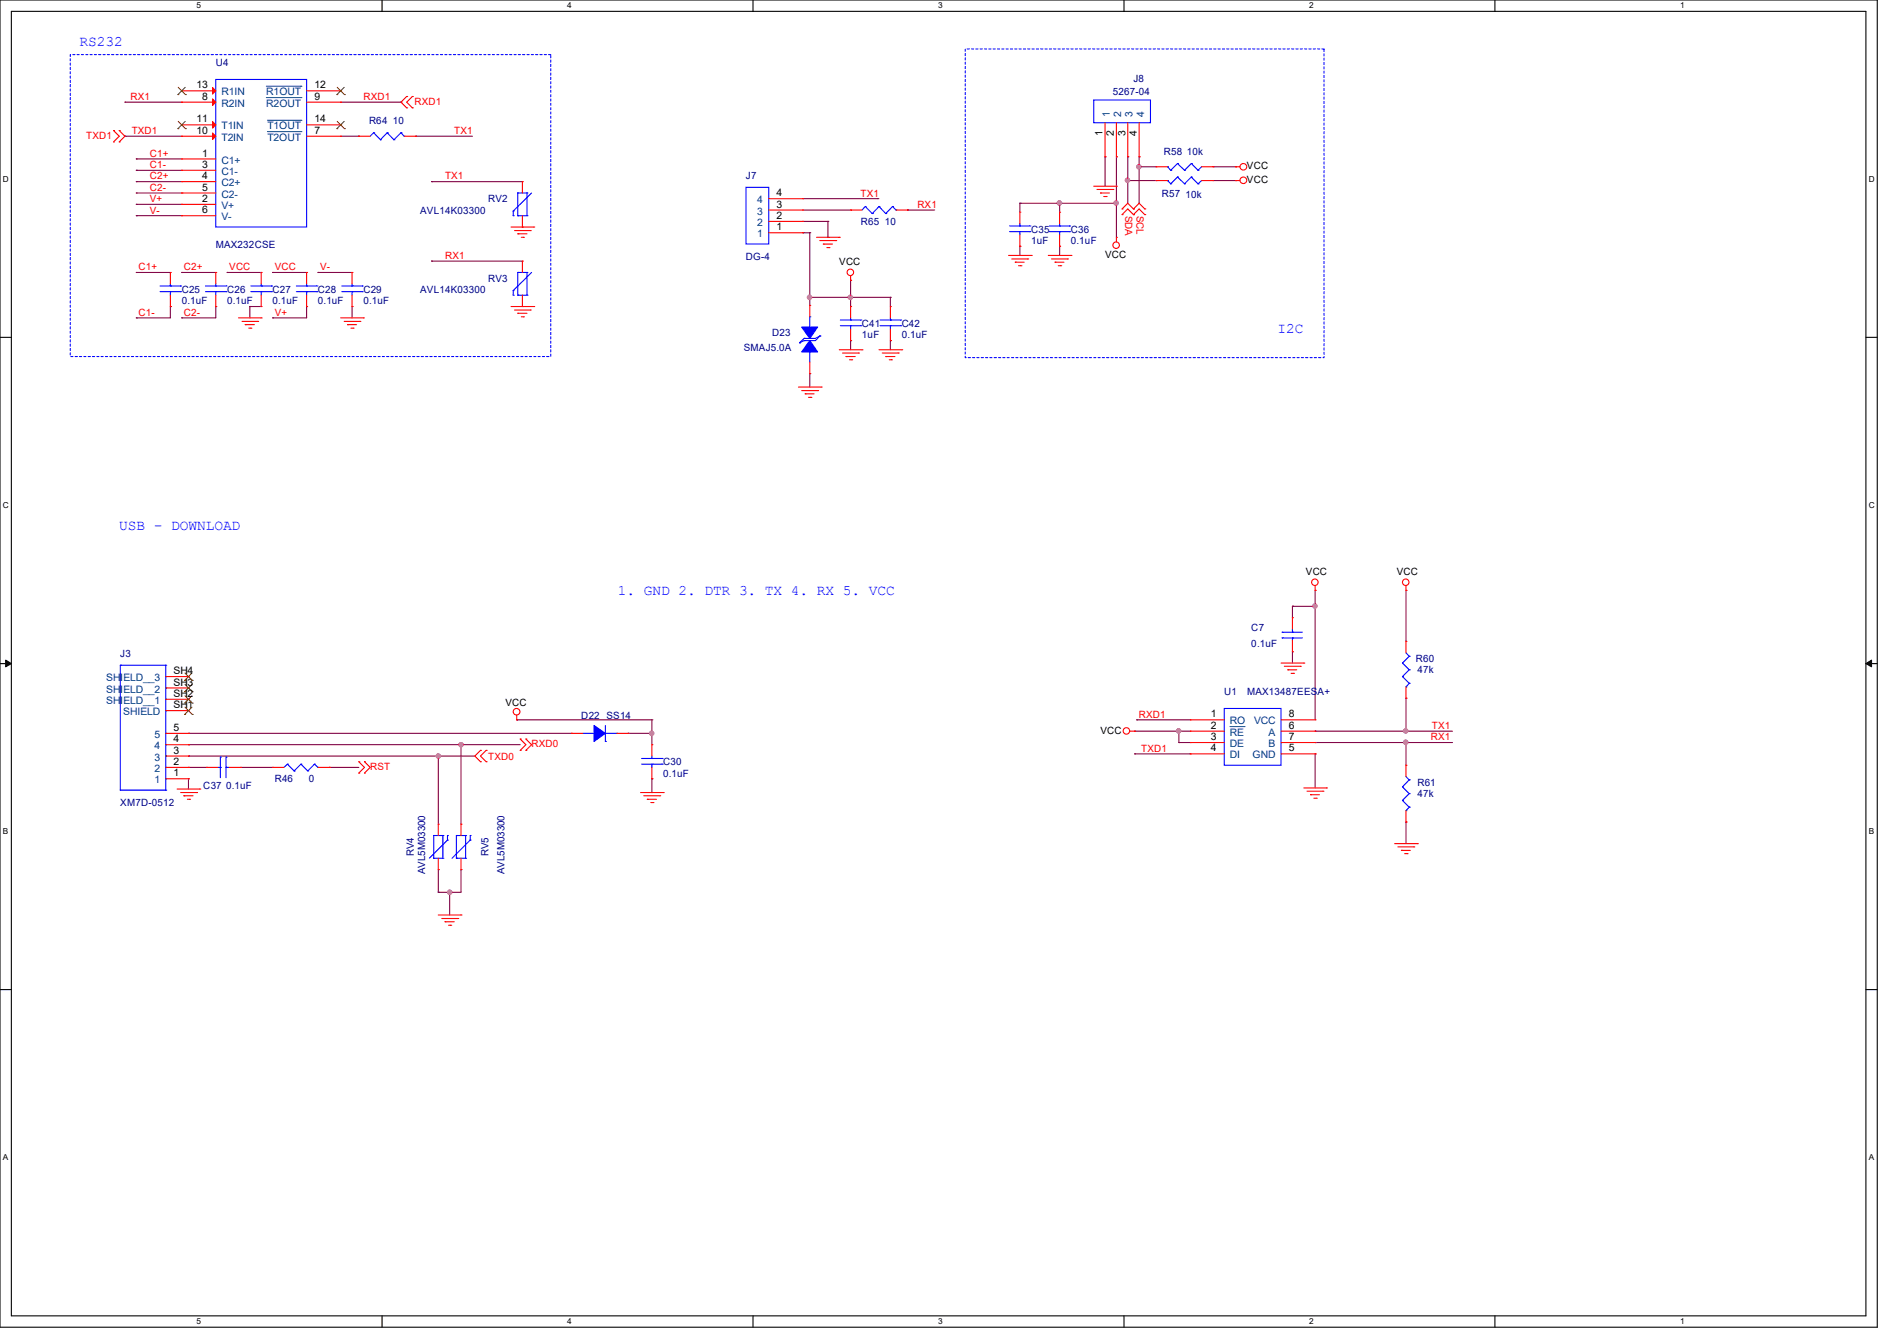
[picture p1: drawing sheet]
<svg xmlns="http://www.w3.org/2000/svg" width="297mm" height="210mm" viewBox="0 0 297 210" stroke-linecap="round" stroke-linejoin="round" font-family="sans-serif">
<path d="M0 0h293.9v207.9h-293.9zM1.8 1.8h290.3v204.3h-290.3z" fill="none" stroke="#000" stroke-width=".17"/>
<g fill="#fff">
<path d="M30.8 .2h.7v1.4h-.7z"/>
<path d="M30.8 206.2h.7v1.4h-.7z"/>
</g>
<path d="M59.8 0v1.8M59.8 206.1v1.8" fill="none" stroke="#000" stroke-width=".17"/>
<g fill="#fff">
<path d="M88.8 .2h.7v1.4h-.7z"/>
<path d="M88.8 206.2h.7v1.4h-.7z"/>
</g>
<path d="M117.9 0v1.8M117.9 206.1v1.8" fill="none" stroke="#000" stroke-width=".17"/>
<g fill="#fff">
<path d="M146.9 .2h.7v1.4h-.7z"/>
<path d="M146.9 206.2h.7v1.4h-.7z"/>
</g>
<path d="M176 0v1.8M176 206.1v1.8" fill="none" stroke="#000" stroke-width=".17"/>
<g fill="#fff">
<path d="M205 .2h.7v1.4h-.7z"/>
<path d="M205 206.2h.7v1.4h-.7z"/>
</g>
<path d="M234.1 0v1.8M234.1 206.1v1.8" fill="none" stroke="#000" stroke-width=".17"/>
<g fill="#fff">
<path d="M263.1 .2h.6v1.4h-.6z"/>
<path d="M263.1 206.2h.6v1.4h-.6z"/>
<path d="M.5 27.3h.9v1.4h-.9z"/>
<path d="M292.6 27.3h.9v1.4h-.9z"/>
<path d="M.5 78.4h.9v1.4h-.9z"/>
<path d="M292.6 78.4h.9v1.4h-.9z"/>
</g>
<path d="M0 52.8h1.8M292.1 52.8h1.8" fill="none" stroke="#000" stroke-width=".17"/>
<g fill="#fff">
<path d="M.5 129.5h.8v1.4h-.8z"/>
<path d="M292.6 129.5h.8v1.4h-.8z"/>
</g>
<path d="M0 103.9h1.8M292.1 103.9h1.8" fill="none" stroke="#000" stroke-width=".17"/>
<path d="M.9 103.4l.9 .5-.9 .5zM292.1 103.9l.9-.5v1z" fill="#000" stroke="#000" stroke-width=".16"/>
<g fill="#fff">
<path d="M.5 180.5h.8v1.4h-.8z"/>
<path d="M292.6 180.5h.8v1.4h-.8z"/>
</g>
<path d="M0 155h1.8M292.1 155h1.8" fill="none" stroke="#000" stroke-width=".17"/>
<path d="M11 8.6h75.2v47.2h-75.2zM151.1 7.7h56.2v48.3h-56.2z" fill="none" stroke="#00f" stroke-width=".17" stroke-dasharray=".3 .3"/>
<g fill="none" stroke="#800040" stroke-width=".17">
<path d="M19.6 16h.1M19.6 16h8.8M53.3 16h9.5M62.8 16h.1M19.6 21.3h.1M19.6 21.3h8.8M21.3 24.9h.1M21.3 26.7h.1M21.3 28.4h.1M21.3 30.2h.1M21.3 32h.1M21.3 33.8h.1"/>
<path d="M21.3 28.4h7.1M21.3 24.9h7.1M21.3 26.7h7.1M21.3 30.2h7.1M21.3 32h7.1M21.3 33.8h7.1M53.3 21.3h2.9M56.2 21.3h.1M65.1 21.3h.1M65.1 21.3h8.9M67.6 28.4h.1M67.6 28.4h14.2"/>
<path d="M125.7 36.4h.1M125.7 34.7h3.9M125.7 32.9h7.5M125.7 31.1h11.8M125.7 36.4h1.1M126.8 36.4h.1M126.8 36.4v11.4M129.6 37.2h.1M129.6 34.7h.1M129.6 34.7v2.5M133.2 32.9h.1M137.5 31.1h.1"/>
<path d="M142.1 32.9h.1M142.1 32.9h4.2M159.7 31.8h.1M159.7 38.6h.1M159.7 31.8v1.4M159.7 38.6v1.4M159.7 31.8h15.1M165.9 31.8h.1M165.9 38.6h.1M165.9 31.8v1.4M165.9 38.6v1.4M173 24.6h.1"/>
<path d="M173 24.6v4.6M174.8 24.6h.1M174.8 31.8h.1M174.8 24.6v12.6M176.6 28.3h.1M176.6 24.6h.1M176.6 24.6v7.2M176.6 28.3h4.4M178.4 26.1h.1M178.4 24.6h.1M178.4 24.6v7.2M178.4 26.1h2.6"/>
<path d="M189.9 28.3h3.6M189.9 26.1h3.6M193.5 28.3h.1M193.5 26.1h.1M21.3 42.7h.1M21.3 49.8h.1M21.3 42.7h5.4M26.7 48h.1M26.7 48v1.8h-5.4M28.4 42.7h.1M28.4 49.8h.1M28.4 42.7h5.4"/>
<path d="M33.8 48h.1M33.8 48v1.8h-5.4M35.6 42.7h.1M35.6 42.7h5.3M39.1 48h.1M39.1 48h1.8M39.1 48v1.8M42.7 42.7h.1M42.7 49.8h.1M42.7 42.7h5.3M48 48h.1M48 48v1.8h-5.3"/>
<path d="M49.8 42.7h.1M49.8 42.7h5.3M55.1 48h.1M55.1 48v1.8M67.6 40.9h.1M67.6 40.9h14.2M126.8 46.6h.1M126.8 58.5h.1M126.8 58.5v2.1M126.8 46.6h12.6M133.2 46.6h.1M133.2 53.3h.1"/>
<path d="M133.2 43.9h.1M133.2 43.9v4.1M133.2 53.3v1.5M139.4 53.3h.1M139.4 46.6h.1M139.4 46.6v1.4M139.4 53.3v1.5M202.4 95h.1M202.4 95h3.5M202.4 95v1.7M205.9 95h.1M205.9 92.5h.1"/>
<path d="M205.9 92.5v20.2M220.1 92.5h.1M220.1 92.5v8M29.5 114.9h.1M29.5 118.4h.1M29.5 116.6h.1M29.5 114.9h60M29.5 118.4h44.8M29.5 116.6h51.9M68.6 118.4h.1M68.6 118.4v10.7M72.2 116.6h.1"/>
<path d="M72.2 116.6v12.5M80.9 112.7h.1M80.9 112.7h21.2M98.3 114.9h.1M98.3 114.9h3.8M102.1 112.7h.1M102.1 114.9h.1M102.1 112.7v3.9M177.6 118.1h.1M177.6 114.5h.1M177.6 118.1h8.8M177.6 114.5h8.8"/>
<path d="M178 112.7h.1M178 112.7h8.4M184.6 114.5h.1M184.6 116.3h.1M184.6 114.5v1.8M184.6 116.3h1.8M202.4 102.1h.1M202.4 102.1v1.7M205.9 118.1h.1M205.9 114.5h.1M205.9 116.3h.1M205.9 118.1v5.3"/>
<path d="M205.9 114.5h21.5M205.9 116.3h21.5M220.1 109.3h.1M220.1 116.3h.1M220.1 114.5h.1M220.1 109.3v5.2M220.1 116.3v3.5M29.5 122h.1M29.5 120.2h.1M29.5 120.2h2.8M29.5 122v1.6M37.7 120.2h.1"/>
<path d="M37.7 120.2h5M51.6 120.2h.1M51.6 120.2h4.6M68.6 136.2h.1M68.6 139.7h.1M68.6 136.2v3.5M70.4 139.7h.1M70.4 139.7v3.6M72.2 136.2h.1M72.2 136.2v3.5h-3.6M102.1 122h.1M102.1 122v2.1"/>
<path d="M220.1 128.7h.1M220.1 128.7v3.4"/>
</g>
<g fill="#f0f" stroke="#f0f" stroke-width=".17">
<circle cx="176.5" cy="28.2" r=".34"/>
<circle cx="178.3" cy="26.1" r=".34"/>
<circle cx="165.9" cy="31.8" r=".34"/>
<circle cx="102" cy="114.9" r=".34"/>
<circle cx="68.6" cy="118.4" r=".34"/>
<circle cx="72.2" cy="116.6" r=".34"/>
<circle cx="70.4" cy="139.7" r=".34"/>
<circle cx="133.1" cy="46.6" r=".34"/>
<circle cx="126.7" cy="46.6" r=".34"/>
<circle cx="174.8" cy="31.8" r=".34"/>
<circle cx="205.9" cy="94.9" r=".34"/>
<circle cx="220.1" cy="114.5" r=".34"/>
<circle cx="220.1" cy="116.2" r=".34"/>
<circle cx="184.5" cy="114.5" r=".34"/>
</g>
<g fill="none" stroke="#f00" stroke-width=".17">
<path d="M28.4 19.6h.1M28.4 14.2h.1M28.4 16h.1M28.4 14.2h5.4M28.4 16h5.4M28.4 19.6h5.4M48 14.2h5.3M48 16h5.3M48 19.6h5.3M53.3 14.2h.1M53.3 16h.1M53.3 19.6h.1"/>
<path d="M63.7 15.1h.1M63.7 16.9h.1M63.7 15.1l-.9 .9 .9 .9M64.6 16.9h.1M64.6 15.1h.1M64.6 15.1l-.9 .9 .9 .9M173 19.2v5.4M174.8 19.2v5.4M176.6 19.2v5.4M178.4 19.2v5.4M17.8 20.4h.1M17.8 22.2h.1"/>
<path d="M17.8 20.4l.9 .9-.9 .9M18.7 22.2h.1M18.7 20.4h.1M18.7 20.4l.9 .9-.9 .9M28.4 24.9h.1M28.4 26.7h.1M28.4 28.4h.1M28.4 30.2h.1M28.4 32h.1M28.4 33.8h.1M28.4 21.3h.1M28.4 30.2h5.4"/>
<path d="M28.4 24.9h5.4M28.4 26.7h5.4M28.4 28.4h5.4M28.4 32h5.4M28.4 33.8h5.4M28.4 21.3h5.4M48 21.3h5.3M53.3 21.3h.1M56.2 21.3h.1M56.2 21.3h1.8M63.3 21.3h1.8M65.1 21.3h.1"/>
<path d="M80 35.6h3.6M80.6 36.1h2.4M81.1 36.6h.1M81.1 36.6h1.4M81.6 37.2h.4M81.8 28.4h.1M81.8 35.6h.1M81.8 28.4v1.8M81.8 33.8v1.8M82 37.2h.1M83 36.1h.1M83.6 35.6h.1"/>
<path d="M120.4 32.9h5.3M120.4 36.4h5.3M120.4 34.7h5.3M120.4 31.1h5.3M125.7 36.4h.1M125.7 34.7h.1M125.7 32.9h.1M125.7 31.1h.1M127.8 37.2h3.6M128.4 37.7h2.5M128.9 38.2h.1M128.9 38.2h1.4"/>
<path d="M129.5 38.8h.3M129.8 38.8h.1M130.9 37.7h.1M131.4 37.2h.1M133.2 32.9h.1M133.2 32.9h1.8M140.3 32.9h1.8M142.1 32.9h.1M159.7 33.2h.1M159.7 38.6h.1M159.7 33.2v1.8M159.7 36.8v1.8"/>
<path d="M165.9 33.2h.1M165.9 38.6h.1M165.9 33.2v1.8M165.9 36.8v1.8M171.2 29.2h3.6M171.7 29.7h2.5M172.3 30.2h.1M172.3 30.2h1.4M172.8 30.8h.4M173 24.6h.1M173.2 30.8h.1M174.2 29.7h.1"/>
<path d="M174.8 29.2h.1M174.8 37.2h.1M174.8 24.6h.1M174.8 37.2v.7M175.7 32.7h.1M175.7 33.6h.1M175.7 32.7l.9-.9 .9 .9M175.7 33.6l.9-.9 .9 .9M176.6 24.6h.1M177.5 32.7h.1M177.5 33.6h.1M177.5 32.7l.9-.9 .8 .9"/>
<path d="M177.5 33.6l.9-.9 .8 .9M178.4 24.6h.1M179.2 32.7h.1M179.2 33.6h.1M181 26.1h.1M181 28.3h.1M181 28.3h1.8M181 26.1h1.8M188.1 28.3h1.8M188.1 26.1h1.8M189.9 26.1h.1M189.9 28.3h.1"/>
<path d="M193.5 28.3h.1M193.5 26.1h.1M193.5 28.3h.6M193.5 26.1h.6M26.7 42.7h.1M26.7 48h.1M26.7 42.7v1.7M26.7 46.2v1.8M33.8 42.7h.1M33.8 48h.1M33.8 42.7v1.7M33.8 46.2v1.8"/>
<path d="M37.3 49.8h3.6M37.9 50.3h2.4M38.4 50.8h.1M38.4 50.8h1.4M38.9 51.4h.4M39.3 51.4h.1M40.3 50.3h.1M40.9 49.8h.1M40.9 42.7h.1M40.9 48h.1M40.9 42.7v1.7M40.9 46.2v1.8"/>
<path d="M48 42.7h.1M48 48h.1M48 42.7v1.7M48 46.2v1.8M53.3 49.8h3.6M53.9 50.3h2.4M54.4 50.8h.1M54.4 50.8h1.4M54.9 51.4h.4M55.1 42.7h.1M55.1 48h.1M55.1 42.7v1.7"/>
<path d="M55.1 46.2v1.8M55.3 51.4h.1M56.3 50.3h.1M56.9 49.8h.1M80 48h3.6M80.6 48.6h2.4M81.1 49.1h.1M81.1 49.1h1.4M81.6 49.6h.4M81.8 40.9h.1M81.8 48h.1M81.8 40.9v1.8"/>
<path d="M81.8 46.2v1.8M82 49.6h.1M83 48.6h.1M83.6 48h.1M126.8 58.5h.1M126.8 47.8h.1M126.8 47.8v1.8M126.8 56.7v1.8M131.4 54.8h3.6M131.9 55.3h2.5M132.5 55.8h.1M132.5 55.8h1.4"/>
<path d="M133 56.3h.3M133.2 43.9h.1M133.2 48h.1M133.2 53.3h.1M133.2 43.2v.7M133.2 48v1.8M133.2 51.6v1.7M133.3 56.3h.1M134.4 55.3h.1M135 54.8h.1M137.6 54.8h3.6M138.1 55.3h2.5"/>
<path d="M138.7 55.8h.1M138.7 55.8h1.4M139.2 56.3h.4M139.4 48h.1M139.4 53.3h.1M139.4 48v1.8M139.4 51.6v1.7M139.6 56.3h.1M140.6 55.3h.1M141.2 54.8h.1M157.9 40h3.6M158.4 40.6h2.5"/>
<path d="M159 41.1h.1M159 41.1h1.4M159.5 41.6h.4M159.9 41.6h.1M160.9 40.6h.1M161.5 40h.1M164.1 40h3.6M164.6 40.6h2.5M165.2 41.1h.1M165.2 41.1h1.4M165.7 41.6h.4M166.1 41.6h.1"/>
<path d="M167.1 40.6h.1M167.7 40h.1M125 60.6h3.6M125.5 61.2h2.5M126.1 61.7h.1M126.1 61.7h1.4M126.6 62.2h.4M127 62.2h.1M128 61.2h.1M128.6 60.6h.1M202.4 96.7h.1M202.4 96.7v1.8"/>
<path d="M205.9 92.5h.1M205.9 91.7v.8M220.1 92.5h.1M220.1 91.7v.8M26 111.3h3.5M26 107.7h3.5M26 109.5h3.5M26 106h3.5M26 118.4h3.5M26 116.6h3.5M26 114.9h3.5M29.5 111.3h.1"/>
<path d="M29.5 107.7h.1M29.5 109.5h.1M29.5 106h.1M29.5 118.4h.1M29.5 116.6h.1M29.5 114.9h.1M56.2 119.3h.1M56.2 119.3l.9 .9-.9 .9M57.1 119.3h.1M57.1 119.3l.9 .9-.9 .9M75.2 117.5h.1M75.2 119.3h.1"/>
<path d="M75.2 117.5l-.9 .9 .9 .9M76.1 119.3h.1M76.1 117.5h.1M76.1 117.5l-.9 .9 .9 .9M80.9 112.7h.1M80.9 112v.7M81.4 117.5h.1M81.4 115.7h.1M81.4 115.7l.9 .9-.9 .9M82.3 117.5h.1M82.3 115.7h.1M82.3 115.7l.9 .9-.9 .9"/>
<path d="M89.5 114.9h.1M89.5 114.9h1.7M96.6 114.9h1.7M98.3 114.9h.1M102.1 116.6h.1M102.1 116.6v1.8M176.9 114.5h.7M177.6 114.5h.1M186.4 112.7h.1M186.4 114.5h.1M186.4 116.3h.1M186.4 118.1h.1"/>
<path d="M186.4 114.5h5.3M186.4 112.7h5.3M186.4 116.3h5.3M186.4 118.1h5.3M200.6 114.5h5.3M200.6 103.8h3.5M200.6 112.7h5.3M200.6 116.3h5.3M200.6 118.1h5.3M201.1 104.4h2.5M201.6 104.9h.1M201.6 104.9h1.4"/>
<path d="M202.1 105.5h.4M202.4 102.1h.1M202.4 100.3v1.8M202.5 105.5h.1M203.6 104.4h.1M204.1 103.8h.1M205.9 112.7h.1M205.9 114.5h.1M205.9 116.3h.1M205.9 118.1h.1M220.1 100.5h.1M220.1 109.3h.1"/>
<path d="M220.1 119.8h.1M220.1 100.5v1.7M220.1 107.6v1.7M220.1 119.8v1.8M26 120.2h3.5M26 122h3.5M27.7 123.6h3.6M28.3 124.1h2.5M28.8 124.6h.1M28.8 124.6h1.4M29.3 125.2h.4M29.5 122h.1"/>
<path d="M29.5 120.2h.1M29.7 125.2h.1M30.8 124.1h.1M31.3 123.6h.1M32.3 120.2h.1M32.3 120.2h1.8M35.9 120.2h1.8M37.7 120.2h.1M42.7 120.2h.1M42.7 120.2h1.7M49.8 120.2h1.8M51.6 120.2h.1"/>
<path d="M56.2 121.1h.1M57.1 121.1h.1M68.6 136.2h.1M68.6 129.1h.1M68.6 129.1v1.8M68.6 134.4v1.8M72.2 136.2h.1M72.2 129.1h.1M72.2 129.1v1.8M72.2 134.4v1.8M100.3 124.1h3.5M100.8 124.6h2.5"/>
<path d="M101.3 125.2h.1M101.3 125.2h1.5M101.9 125.7h.3M102.1 122h.1M102.1 120.2v1.8M102.2 125.7h.1M103.3 124.6h.1M103.8 124.1h.1M204.1 123.4h3.6M204.6 123.9h2.5M205.2 124.5h.1M205.2 124.5h1.4"/>
<path d="M205.7 125h.4M206.1 125h.1M207.1 123.9h.1M207.7 123.4h.1M218.4 132.1h3.5M218.9 132.6h2.5M219.4 133.2h.1M219.4 133.2h1.4M219.9 133.7h.4M220.1 128.7h.1M220.1 127v1.7M220.3 133.7h.1"/>
<path d="M221.4 132.6h.1M221.9 132.1h.1M68.6 143.3h3.6M69.2 143.8h2.5M69.7 144.4h.1M69.7 144.4h1.4M70.2 144.9h.4M70.6 144.9h.1M71.7 143.8h.1M72.2 143.3h.1"/>
<circle cx="174.8" cy="38.4" r=".51"/>
<circle cx="194.7" cy="28.2" r=".52"/>
<circle cx="194.7" cy="26.1" r=".52"/>
<circle cx="133.1" cy="42.7" r=".51"/>
<circle cx="205.9" cy="91.2" r=".51"/>
<circle cx="220.1" cy="91.2" r=".51"/>
<circle cx="80.9" cy="111.5" r=".52"/>
<circle cx="176.4" cy="114.5" r=".51"/>
</g>
<g fill="none" stroke="#00f" stroke-width=".17">
<path d="M33.8 12.4h14.2v23.2h-14.2zM171.2 15.7h8.9v3.5h-8.9zM58.5 20.8h.1M58.5 20.8l-.5 .5M58.5 20.8l1.1 1.1M59.6 21.9h.1M60.6 20.8h.1M60.6 20.8l-1 1.1M60.6 20.8l1.1 1.1M61.7 21.9h.1M62.8 20.8h.1M62.8 20.8l-1.1 1.1"/>
<path d="M62.8 20.8l.5 .5M63.3 21.3h.1M80.3 33.1h.1M80.3 33.8h.1M80.3 33.1v.7M81.1 33.8h.1M81.1 30.2h.1M81.1 30.2v3.6M81.1 30.2h1.4M81.1 33.8h1.4M82.5 30.2h.1M82.5 33.8h.1"/>
<path d="M82.5 30.2v3.6M83.2 30.2l-2.9 2.9M116.8 29.3h3.6v8.9h-3.6zM135.5 32.3h.1M135.5 32.3l-.5 .6M135.5 32.3l1.1 1.1M136.6 33.4h.1M137.6 32.3h.1M137.6 32.3l-1 1.1M137.6 32.3l1.1 1.1M138.7 33.4h.1M139.7 32.3h.1"/>
<path d="M139.7 32.3l-1 1.1M139.7 32.3l.6 .6M140.3 32.9h.1M158.1 36.3h3.1M158.1 35.4h3.1M159.7 35.4h.1M159.7 36.3h.1M159.7 35v.4M159.7 36.3v.5M161.2 36.3h.1M161.2 35.4h.1M164.3 36.3h3.2"/>
<path d="M164.3 35.4h3.2M165.9 35.4h.1M165.9 36.3h.1M165.9 35v.4M165.9 36.3v.5M167.5 36.3h.1M167.5 35.4h.1M182.8 26.1h.1M182.8 28.3h.1M182.8 26.1l.5 .6M182.8 28.3l.5 .5M183.3 26.7h.1"/>
<path d="M183.3 28.8h.1M184.4 25.6h.1M184.4 27.7h.1M184.4 25.6l1.1 1.1M184.4 25.6l-1.1 1.1M184.4 27.7l1.1 1.1M184.4 27.7l-1.1 1.1M185.5 26.7h.1M185.5 28.8h.1M186.5 25.6h.1M186.5 27.7h.1M186.5 27.7l-1 1.1"/>
<path d="M186.5 25.6l1.1 1.1M186.5 25.6l-1 1.1M186.5 27.7l1.1 1.1M187.6 26.7h.1M187.6 28.8h.1M188.1 26.1l-.5 .6M188.1 28.3l-.5 .5M25.1 45.7h3.2M25.1 44.8h3.2M26.7 44.8h.1M26.7 45.7h.1M26.7 44.4v.4"/>
<path d="M26.7 45.7v.5M28.3 45.7h.1M28.3 44.8h.1M32.2 45.7h3.2M32.2 44.8h3.2M33.8 44.8h.1M33.8 45.7h.1M33.8 44.4v.4M33.8 45.7v.5M35.4 45.7h.1M35.4 44.8h.1M39.3 45.7h3.2"/>
<path d="M39.3 44.8h3.2M40.9 44.8h.1M40.9 45.7h.1M40.9 44.4v.4M40.9 45.7v.5M42.5 45.7h.1M42.5 44.8h.1M46.4 45.7h3.2M46.4 44.8h3.2M48 44.8h.1M48 45.7h.1M48 44.4v.4"/>
<path d="M48 45.7v.5M49.6 45.7h.1M49.6 44.8h.1M53.5 45.7h3.2M53.5 44.8h3.2M55.1 44.8h.1M55.1 45.7h.1M55.1 44.4v.4M55.1 45.7v.5M56.7 45.7h.1M56.7 44.8h.1M80.3 45.5h.1"/>
<path d="M80.3 46.2h.1M80.3 45.5v.7M81.1 46.2h.1M81.1 42.7h.1M81.1 42.7h1.4M81.1 46.2h1.4M81.1 42.7v3.5M82.5 42.7h.1M82.5 46.2h.1M82.5 42.7v3.5M83.2 42.7l-2.9 2.8M125.2 53.7h.1"/>
<path d="M125.9 53h.1M125.9 53.3h.1M125.9 53l-.7 .7M125.9 53.3l-.7 .4M126.8 54.9h.1M126.8 49.6h.1M126.8 49.6v1.8M126.8 54.9v1.8M128.4 52.6h.1M128.4 52.6l-.7 .4h-1.8M128.4 52.6l-.7 .7h-1.8M131.6 51h3.2"/>
<path d="M131.6 50.1h3.2M133.2 50.1h.1M133.2 51h.1M133.2 49.8v.3M133.2 51v.6M134.8 51h.1M134.8 50.1h.1M137.8 51h3.2M137.8 50.1h3.2M139.4 50.1h.1M139.4 51h.1M139.4 49.8v.3"/>
<path d="M139.4 51v.6M141 51h.1M141 50.1h.1M200.7 99h.1M200.7 99.9h.1M200.7 99h3.2M200.7 99.9h3.2M202.4 99.9h.1M202.4 99h.1M202.4 98.5v.5M202.4 99.9v.4M18.8 104.2h.1"/>
<path d="M18.8 104.2v19.5M18.8 104.2h7.2M26 104.2h.1M26 118.4h.1M26 116.6h.1M26 111.3h.1M26 114.9h.1M26 109.5h.1M26 107.7h.1M26 106h.1M26 104.2v19.5M34.5 118.6h.1"/>
<path d="M34.5 118.6v3.2M35.4 118.6h.1M35.4 118.6v3.2M45 119.7h.1M45 119.7l-.6 .5M45 119.7l1.1 1M47.1 119.7h.1M47.1 119.7l-1 1M47.1 119.7l1.1 1M49.2 119.7h.1M49.2 119.7l-1 1M49.2 119.7l.6 .5"/>
<path d="M91.2 114.9h1.8M93 114.9h.1M94.8 116.1h.1M94.8 113.6v2.5M94.8 114.9h1.8M96.6 114.9h.1M100.5 119.7h3.2M100.5 118.8h3.2M102.1 118.8h.1M102.1 119.7h.1M102.1 118.4v.4M102.1 119.7v.5"/>
<path d="M103.7 119.7h.1M103.7 118.8h.1M191.7 111h8.9v8.8h-8.9zM219.6 103.8h.1M219.6 106h.1M219.6 103.8l1 1.1M219.6 106l1 1M220.1 107.6h.1M220.1 102.2l.5 .6M220.6 102.8h.1M220.6 104.9h.1M220.6 107h.1"/>
<path d="M220.6 102.8l-1 1M220.6 104.9l-1 1.1M220.6 107l-.5 .6M18.8 123.7h.1M18.8 123.7h7.2M26 123.7h.1M26 122h.1M26 120.2h.1M34.1 120.2h.4M34.5 120.2h.1M35.4 120.2h.1M35.4 120.2h.5"/>
<path d="M46.1 120.7h.1M48.2 120.7h.1M49.8 120.2h.1M67.9 134.4h.1M67.9 130.9h.1M67.9 134.4h1.4M67.9 130.9v3.5M67.9 130.9h1.4M69.3 130.9h.1M69.3 134.4h.1M69.3 130.9v3.5M70.1 131.6h.1"/>
<path d="M70.1 130.9h.1M70.1 131.6l-2.9 2.8M70.1 130.9v.7M71.5 134.4h.1M71.5 130.9h.1M71.5 134.4h1.4M71.5 130.9h1.4M71.5 130.9v3.5M72.9 130.9h.1M72.9 134.4h.1M72.9 130.9v3.5M73.6 131.6h.1"/>
<path d="M73.6 130.9h.1M73.6 131.6l-2.8 2.8M73.6 130.9v.7M219.6 123.2h.1M219.6 125.3h.1M219.6 123.2l1 1.1M219.6 125.3l1 1.1M220.1 127h.1M220.1 121.6l.5 .5M220.6 122.1h.1M220.6 124.3h.1M220.6 126.4h.1"/>
<path d="M220.6 122.1l-1 1.1M220.6 124.3l-1 1M220.6 126.4l-.5 .6"/>
</g>
<g fill="none" stroke="#804000" stroke-width=".16">
<path d="M27.9 14.8h.1M27.9 19l1.1 1.2M27.9 13.7l1.1 1.1M29 19l-1.1 1.2M29 13.7l-1.1 1.1M29 14.8h.1M52.7 14.8h.1M52.8 13.7l1.1 1.1M52.8 19l1.1 1.2M53.9 13.7l-1.2 1.1M53.9 19l-1.2 1.2M53.9 14.8h.1"/>
<path d="M27.9 20.2h.1M29 20.2h.1M52.7 20.2h.1M53.9 20.2h.1M28.9 111.9h.1M28.9 108.3h.1M28.9 110.1h.1M28.9 106.6h.1M29 110.7l1.1 1.2M29 107.2l1.1 1.1M29 109l1.1 1.1M29 105.4l1.1 1.2"/>
<path d="M30.1 110.7l-1.2 1.2M30.1 107.2l-1.2 1.1M30.1 109l-1.2 1.1M30.1 105.4l-1.2 1.2M30.1 111.9h.1M30.1 108.3h.1M30.1 110.1h.1M30.1 106.6h.1"/>
</g>
<path d="M41.7 13.5h5.4M41.7 15.3h5.4M41.9 18.8h5.2M47.1 13.5h.1M47.1 15.3h.1M47.1 18.8h.1M41.9 20.6h5.2M47.1 20.6h.1M192.6 113.8h2.2M194.8 113.8h.1" fill="none" stroke="#004080" stroke-width=".16"/>
<g fill="#f00" stroke="#f00" stroke-width=".17">
<path d="M33.3 19l.5 .6-.5 .5z"/>
<path d="M33.3 20.8l.5 .5-.5 .5z"/>
<path d="M33.3 13.7l.5 .5-.5 .5z"/>
<path d="M33.3 15.5l.5 .5-.5 .5z"/>
</g>
<g fill="#00f" stroke="#00f" stroke-width=".17">
<path d="M126.8 53.3l1.2 1.8h-2.5z" fill-rule="evenodd"/>
<path d="M125.5 51.2h2.5l-1.2 1.8z" fill-rule="evenodd"/>
<path d="M93 113.6l1.8 1.3-1.8 1.2z" fill-rule="evenodd"/>
</g>
<g font-size="2.3" fill="#00f">
<text x="12.4" y="7.2">RS232</text>
<text x="200" y="52.2">I2C</text>
<text x="18.7" y="82.9">USB - DOWNLOAD</text>
<text x="96.7" y="93.3">1. GND 2. DTR 3. TX 4. RX 5. VCC</text>
</g>
<g font-size="1.6" fill="#000080">
<text x="33.8" y="10.3">U4</text>
<text x="174.2" y="14.9">5267-04</text>
<text x="177.5" y="12.8">J8</text>
<text x="57.8" y="19.4">R64 10</text>
<text x="116.8" y="28.1">J7</text>
<text x="182.2" y="24.2">R58 10k</text>
<text x="65.8" y="33.4">AVL14K03300</text>
<text x="76.5" y="31.7">RV2</text>
<text x="134.8" y="35.2">R65 10</text>
<text x="181.9" y="30.8">R57</text>
<text x="185.6" y="30.9">10k</text>
<text x="33.8" y="38.8">MAX232CSE</text>
<text x="116.8" y="40.7">DG-4</text>
<text x="161.5" y="36.4">C35</text>
<text x="161.5" y="38.2">1uF</text>
<text x="167.7" y="36.4">C36</text>
<text x="167.7" y="38.2">0.1uF</text>
<text x="28.4" y="45.9">C25</text>
<text x="28.4" y="47.7">0.1uF</text>
<text x="35.6" y="45.9">C26</text>
<text x="35.6" y="47.7">0.1uF</text>
<text x="42.7" y="45.9">C27</text>
<text x="42.7" y="47.7">0.1uF</text>
<text x="49.8" y="45.9">C28</text>
<text x="49.8" y="47.7">0.1uF</text>
<text x="56.9" y="45.9">C29</text>
<text x="56.9" y="47.7">0.1uF</text>
<text x="65.8" y="45.9">AVL14K03300</text>
<text x="76.5" y="44.1">RV3</text>
<text x="120.9" y="52.7">D23</text>
<text x="135" y="51.2">C41</text>
<text x="135" y="53">1uF</text>
<text x="141.2" y="51.2">C42</text>
<text x="141.2" y="53">0.1uF</text>
<text x="116.5" y="54.9">SMAJ5.0A</text>
<text x="195.9" y="98.9">C7</text>
<text x="195.9" y="101.3">0.1uF</text>
<text x="18.8" y="103">J3</text>
<text x="221.7" y="103.7">R60</text>
<text x="221.9" y="105.4">47k</text>
<text x="91" y="112.6">D22 SS14</text>
<text x="191.7" y="108.8">U1</text>
<text x="195.2" y="108.8">MAX13487EESA+</text>
<text x="103.8" y="119.8">C30</text>
<text x="31.8" y="123.6">C37 0.1uF</text>
<text x="43" y="122.5">R46</text>
<text x="48.4" y="122.5">0</text>
<text x="103.8" y="121.6">0.1uF</text>
<text x="221.9" y="123.1">R61</text>
<text x="221.9" y="124.8">47k</text>
<text x="18.8" y="126.2">XM7D-0512</text>
<text x="64.8" y="134.1" transform="rotate(-90 64.8 134.1)">RV4</text>
<text x="66.5" y="136.9" transform="rotate(-90 66.5 136.9)">AVL5M03300</text>
<text x="76.5" y="134.1" transform="rotate(-90 76.5 134.1)">RV5</text>
<text x="79" y="136.9" transform="rotate(-90 79 136.9)">AVL5M03300</text>
</g>
<g font-size="1.6" fill="#f00">
<text x="20.4" y="15.7">RX1</text>
<text x="56.9" y="15.7">RXD1</text>
<text x="64.9" y="16.4">RXD1</text>
<text x="13.5" y="21.7">TXD1</text>
<text x="20.6" y="21">TXD1</text>
<text x="71.1" y="21">TX1</text>
<text x="23.5" y="24.6">C1+</text>
<text x="23.5" y="26.3">C1-</text>
<text x="23.5" y="28.1">C2+</text>
<text x="23.5" y="29.9">C2-</text>
<text x="69.7" y="28.1">TX1</text>
<text x="23.5" y="31.7">V+</text>
<text x="23.5" y="33.4">V-</text>
<text x="134.7" y="30.8">TX1</text>
<text x="143.6" y="32.6">RX1</text>
<text x="176.1" y="33.8" transform="rotate(90 176.1 33.8)">SDA</text>
<text x="177.9" y="33.8" transform="rotate(90 177.9 33.8)">SCL</text>
<text x="69.7" y="40.6">RX1</text>
<text x="21.7" y="42.3">C1+</text>
<text x="28.8" y="42.3">C2+</text>
<text x="35.9" y="42.3">VCC</text>
<text x="43" y="42.3">VCC</text>
<text x="50.1" y="42.3">V-</text>
<text x="21.7" y="49.4">C1-</text>
<text x="28.8" y="49.4">C2-</text>
<text x="43" y="49.4">V+</text>
<text x="178.3" y="112.4">RXD1</text>
<text x="76.5" y="119">TXD0</text>
<text x="83.2" y="117">RXD0</text>
<text x="178.7" y="117.7">TXD1</text>
<text x="224" y="115.9">RX1</text>
<text x="224.2" y="114.2">TX1</text>
<text x="58" y="120.6">RST</text>
</g>
<g font-size="1.6">
<text x="30.8" y="13.8">13</text>
<text x="31.7" y="15.6">8</text>
<text x="49.2" y="13.8">12</text>
<text x="49.2" y="15.6">9</text>
<text x="30.8" y="19.2">11</text>
<text x="30.8" y="21">10</text>
<text x="49.2" y="19.2">14</text>
<text x="49.2" y="21">7</text>
<text x="172.6" y="21.3" transform="rotate(-90 172.6 21.3)">1</text>
<text x="174.4" y="21.3" transform="rotate(-90 174.4 21.3)">2</text>
<text x="176.2" y="21.3" transform="rotate(-90 176.2 21.3)">3</text>
<text x="178" y="21.3" transform="rotate(-90 178 21.3)">4</text>
<text x="31.7" y="24.5">1</text>
<text x="31.7" y="26.3">3</text>
<text x="31.7" y="28.1">4</text>
<text x="31.7" y="29.8">5</text>
<text x="195.2" y="28.7">VCC</text>
<text x="195.2" y="26.5">VCC</text>
<text x="31.7" y="31.6">2</text>
<text x="31.7" y="33.4">6</text>
<text x="121.6" y="34.3">2</text>
<text x="121.6" y="32.5">3</text>
<text x="121.6" y="30.7">4</text>
<text x="121.6" y="36.1">1</text>
<text x="131.4" y="41.4">VCC</text>
<text x="173" y="40.4">VCC</text>
<text x="204.5" y="90">VCC</text>
<text x="218.7" y="90">VCC</text>
<text x="27.2" y="107.4">SH3</text>
<text x="27.2" y="105.6">SH4</text>
<text x="27.2" y="110.9">SH1</text>
<text x="27.2" y="109.1">SH2</text>
<text x="79.1" y="110.6">VCC</text>
<text x="189.6" y="112.4">1</text>
<text x="201.8" y="112.4">8</text>
<text x="27.2" y="119.8">2</text>
<text x="27.2" y="118">3</text>
<text x="27.2" y="116.2">4</text>
<text x="27.2" y="114.5">5</text>
<text x="172.3" y="114.9">VCC</text>
<text x="189.6" y="114.1">2</text>
<text x="189.6" y="115.9">3</text>
<text x="189.6" y="117.7">4</text>
<text x="201.8" y="114.1">6</text>
<text x="201.8" y="115.9">7</text>
<text x="201.8" y="117.7">5</text>
<text x="27.2" y="121.6">1</text>
</g>
<g font-size="1.6" fill="#004080">
<text x="34.7" y="14.9">R1IN</text>
<text x="34.7" y="16.7">R2IN</text>
<text x="41.7" y="14.9">R1OUT</text>
<text x="41.7" y="16.7">R2OUT</text>
<text x="34.7" y="20.3">T1IN</text>
<text x="34.7" y="22.1">T2IN</text>
<text x="41.9" y="20.3">T1OUT</text>
<text x="41.9" y="22.1">T2OUT</text>
<text x="173.8" y="18.3" transform="rotate(-90 173.8 18.3)">1</text>
<text x="175.6" y="18.3" transform="rotate(-90 175.6 18.3)">2</text>
<text x="177.3" y="18.3" transform="rotate(-90 177.3 18.3)">3</text>
<text x="179.1" y="18.3" transform="rotate(-90 179.1 18.3)">4</text>
<text x="34.7" y="25.6">C1+</text>
<text x="34.7" y="27.4">C1-</text>
<text x="34.7" y="29.2">C2+</text>
<text x="34.7" y="30.9">C2-</text>
<text x="34.7" y="32.7">V+</text>
<text x="34.7" y="34.5">V-</text>
<text x="118.6" y="35.4">2</text>
<text x="118.6" y="33.6">3</text>
<text x="118.6" y="31.8">4</text>
<text x="118.6" y="37.2">1</text>
<text x="16.6" y="106.7">SHIELD__3</text>
<text x="16.6" y="108.5">SHIELD__2</text>
<text x="16.6" y="110.2">SHIELD__1</text>
<text x="19.3" y="112">SHIELD</text>
<text x="192.6" y="113.5">RO</text>
<text x="196.3" y="113.5">VCC</text>
<text x="24.2" y="119.1">3</text>
<text x="24.2" y="117.4">4</text>
<text x="24.2" y="115.6">5</text>
<text x="192.6" y="115.2">RE</text>
<text x="192.6" y="117">DE</text>
<text x="192.6" y="118.8">DI</text>
<text x="196.1" y="118.8">GND</text>
<text x="198.6" y="115.2">A</text>
<text x="198.6" y="117">B</text>
<text x="24.2" y="122.7">1</text>
<text x="24.2" y="120.9">2</text>
</g>
<g font-size="1.3">
<text x="30.8" y="1.3">5</text>
<text x="88.8" y="1.3">4</text>
<text x="146.9" y="1.3">3</text>
<text x="205" y="1.3">2</text>
<text x="263.1" y="1.3">1</text>
<text x=".5" y="28.4">D</text>
<text x="292.6" y="28.4">D</text>
<text x=".5" y="79.5">C</text>
<text x="292.6" y="79.5">C</text>
<text x=".5" y="130.6">B</text>
<text x="292.6" y="130.6">B</text>
<text x=".5" y="181.7">A</text>
<text x="292.6" y="181.7">A</text>
<text x="30.8" y="207.4">5</text>
<text x="88.8" y="207.4">4</text>
<text x="146.9" y="207.4">3</text>
<text x="205" y="207.4">2</text>
<text x="263.1" y="207.4">1</text>
</g>
</svg>
